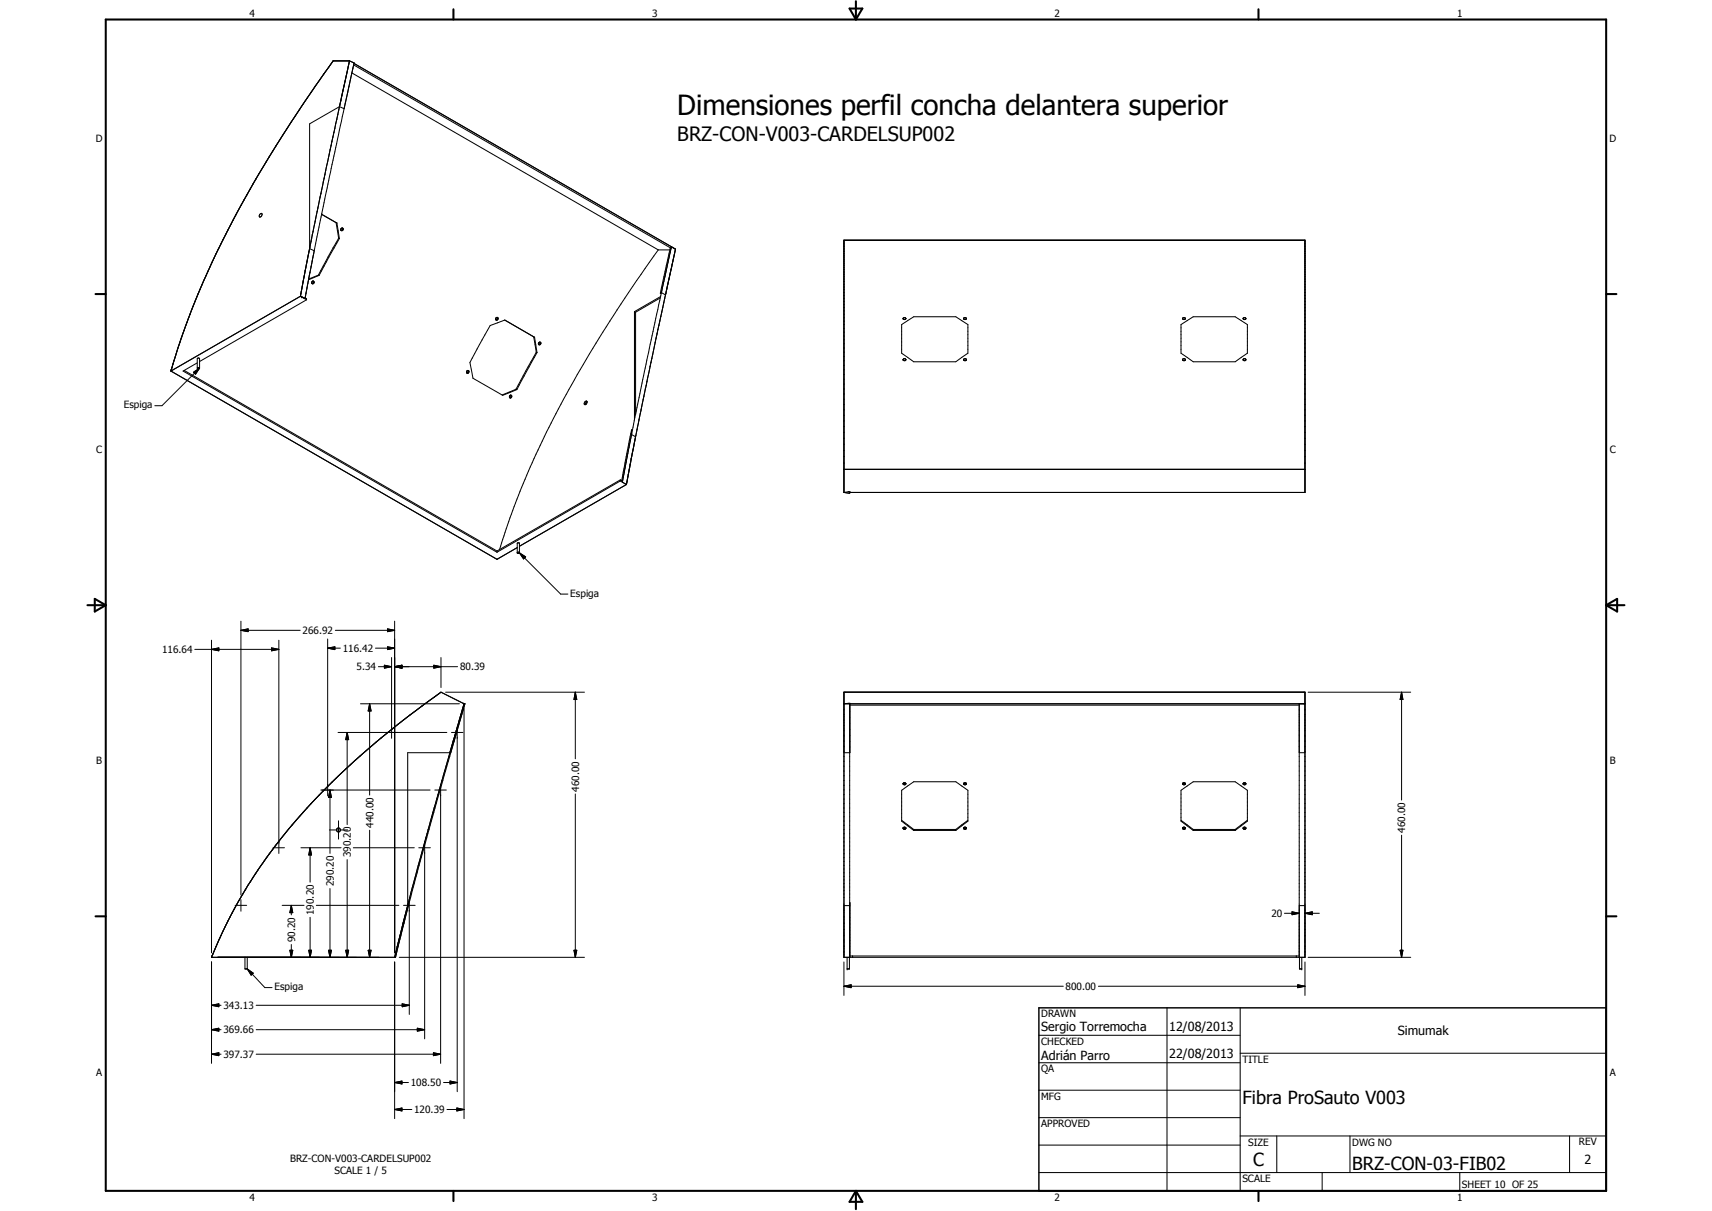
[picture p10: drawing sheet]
<svg xmlns="http://www.w3.org/2000/svg" width="594mm" height="420mm" viewBox="0 0 594 420" stroke-linecap="round" stroke-linejoin="round" font-family="sans-serif">
<g fill="none" stroke="#000" stroke-width=".35">
<path d="M107.9 32l-13.2 20.4-8.9 14.9M109.4 29.9l-1.5 2.2M109.4 29.9l-7.1 10.6M115.6 21.1h5.7M115.6 21.1l-4.7 6.7M115.6 21.1l-6.2 8.8M117.8 37l-10.4 6v43.3M118.6 33.2l-11.9 56.8M118.6 33.2l-.8 3.8M121.3 21.1l-2.7 12.1M121.3 21.1l1.6 .7M121.5 27.9l-2.1 9.8-1.6-.7"/>
<path d="M122 26l-9.1 41.8-7 35.7M122.1 25.3l106.3 61.4M122.7 22.5l110.1 63.6M122.8 22l111.6 64.4M122.9 21.8l-1.2 5.3M122.9 21.8l-.8 3.6M91.2 58.1l-4.3 7.4M95.8 50.6l-3.6 5.8M101 42.4l-5.1 8M80.1 77.9l-1.9 3.6M81.9 74.4l-2.8 5.4M84.7 69.4l-2 3.5"/>
<path d="M85.7 67.6l-4.9 8.8M86.7 65.8l-1.9 3.3M90.1 74.4l.3-.2a.36 .36 0 0 1 .5 0 .36 .36 0 0 1-.1 .5l-.7 .6zM111.6 74.4l5 2.9M111.6 74.3l5.3 3.1M116.6 77.3l.3 .1M116.6 77.3l.9 5.3M116.9 77.4l.9 5.4M118.5 79.2h.1M118.7 79.1l.1 .5-.4 .3M71.4 95.9l-3.3 7.5M72.2 94a254.7 254.7 0 0 0-11.8 31.1"/>
<path d="M74.4 89.3l-2.4 5.1M77.4 83.2l-2.4 4.9M78.4 81.2l-5.6 11.6M105.1 98l-.8 4.8M105.9 93.9l-.7 3.7M106.3 91.9l-2 10.9M107.4 86.3l1.6 .7-3.1 16.5M107.4 86.3l-1.1 5.6M108.2 98.1v.1M108.5 97.5h.1M108.6 97.5l.1 .5-.5 .3M109 97.8v.1"/>
<path d="M110.5 95.5h.2M110.5 95.5l-3.4 1.3M110.7 95.5l-3.6 1.6M117.5 82.6l.3 .2M117.5 82.6l-7 12.9M117.8 82.8l-7.1 12.7M118.4 80h.1M228.4 86.7a429 429 0 0 0-43.7 73.8 249.5 249.5 0 0 0-11.4 30.2M228.4 86.7h4M230.3 97.7l-9.8 46.1M230.3 97.7l-.8 3.8M231.8 90.9l-1.5 6.8"/>
<path d="M232.1 96.9l-10.2 47.7-4.5 23.5M232.8 86.1h-.2l-3.5 15.6M233 85.6l-2.7 12.1M233 85.6l-.9 4.1M233 85.6l-.2 .5M233 85.6l1.4 .8M234.4 86.4l-3.5 15.9-1.4-.8M234.4 86.4l-2.2 10.2M292.9 83.4h159.9M65 111.5l-2.4 6.7-2.8 8.8M65.9 109.1l-.5 1.4M67.7 104.4l-1.7 4.3"/>
<path d="M104.3 102.8l1.6 .7M104.3 102.8l.3 .2M104.3 102.8l-45 25.9M104.6 103l1.3 .5M104.6 103l1.8 1M105.9 103.3l.5 .3v.4M106.4 104l-37.1 21.4M172.1 111h.4M172.5 110.1a.49 .49 0 0 1 .4 .5 .49 .49 0 0 1-.5 .5M172.5 110.1l-.5 .4 .1 .5M172.5 110.1v.6l-.4 .3M185.5 117l-10.4-6-5 1.9-7 12.9 1 5.4 10.3 6 5-2"/>
<path d="M185.5 117l.8 5.3M185.5 117l-.3-.1 .9 5.3M187.3 118.7l.1 .5-.5 .3M187.4 118.7h.1M220.2 108.1v37.4M220.2 108.1l.3 .2M220.5 108.3v35.5M229.1 103.4l-8.6 4.9M229.1 101.7l.3 .2M229.2 102.9l-9 5.2M229.5 101.5l-.4 .2M312.9 112.6l4.2-2.7h14.6l4.2 2.7v10l-4.2 2.9h-14.6l-4.2-2.9z"/>
<path d="M314.1 110.2l-.6 .1-.1 .4M314.1 110.2v.1M314.1 110.3l.3 .1a.53 .53 0 0 1-.5 .5 .53 .53 0 0 1-.6-.3M314.1 110.8h.1M334.5 110.3l.6-.1 .3 .3a.52 .52 0 0 1-.6 .4 .52 .52 0 0 1-.5-.4zM335.3 110.4h.1M335.3 110.6v.1M409.8 112.6l4.3-2.7h14.5l4.2 2.7v10l-4.2 2.9h-14.5l-4.3-2.9zM410.5 110.3l.6-.1 .2 .2a.52 .52 0 0 1-.4 .5 .52 .52 0 0 1-.6-.4zM431.5 110.3l.6-.1 .2 .4a.51 .51 0 0 1-.5 .3 .51 .51 0 0 1-.4-.5zM432.3 110.4h.1M59.3 128.7l113.2 65.4"/>
<path d="M59.7 127.5l-.4 1.2M60 126.3l-.7 2.4M63.9 128.5l108.6 62.7M67.1 129.2l2.2-1.5-1.4 2.1zM68.4 125.9l-4.9 2.8 109 62.9M68.5 124.4h.8v3.4l-.3 .1-.6-.2zM69.3 127.7l-.6-.2-.3 .2M69.3 127.7l-13.1 13.1h-2.5M162 128.8l.2-.2a.45 .45 0 0 1 .5 .2 .45 .45 0 0 1-.2 .6 .45 .45 0 0 1-.6-.2zM162.3 128.6a.46 .46 0 0 1 .2 .5 .46 .46 0 0 1-.5 .3M176.8 137.8v.1M176.9 137.3h-.1"/>
<path d="M176.9 137.2l.3-.1 .4 .3-.4 .7-.4-.1zM177.2 138h.1M177.2 137.1a.55 .55 0 0 1-.3 .9M177.3 137.1h.1M179.1 135l.3 .2M179.1 135l-4.9 2M186.1 122.2l.2 .1M186.1 122.2l-7 12.8M186.3 122.3l-6.9 12.9M203.2 139.2l.2-.1a.64 .64 0 0 1 .2 .9 .64 .64 0 0 1-.9 .2zM203.7 139.4l-.5 .5-.1 .5M313.3 124.8l.1 .1"/>
<path d="M313.4 124.7l-.1 .1M313.4 124.6l.8-.1 .2 .4-.3 .2h-.6zM313.7 124.5h-.1M314 124.5h.1M334.4 124.7l-.1 .1M334.4 124.6l.8-.1 .2 .3-.7 .3-.4-.3zM334.7 124.5h-.1M335 124.5h.1M335.2 124.6h.1M410.4 124.7l-.1 .1M410.4 124.6l.8-.1 .1 .3-.6 .3-.4-.3zM410.7 124.5h-.1"/>
<path d="M411 124.5h.1M411.2 125v.1M431.4 124.6l.8-.1 .1 .3-.2 .3h-.6zM431.6 125.1h.1M431.7 124.5h-.1M432 124.5h.1M432.3 124.6v.1M219.2 149.1l.2 .2M219.2 149.1v1.6M219.2 150.7l1.3 .9-3.1 16.5M219.2 149.1l-3.5 17.7M219.2 150.7l-3.2 16.6"/>
<path d="M220.5 143.8l-4.5 23.5M215.3 166.9l-42.8 24.7M215.3 166.5v.4M215.3 166.5l-42.8 24.7M215.3 166.5l.7 .4v.4M215.3 166.9l.7 .4M216 167.3l1.4 .8M217.4 168.1l-37.2 21.4M292.9 170.9v-87.7h159.9v87.7h-157.9M292.9 162.9h159.9M294.4 170.6l.5 .1M294.4 170.6l-1.5 .3"/>
<path d="M294.9 170.7l-.1 .5-1.9-.3M172.5 191.2v.4M172.8 193.8l-.3 .3M179.5 188.5h.7v3.4l-.2 .1-.5-.1zM179.5 191.7l.5-.1 .2 .2M179.5 190l-7 4.1M180.2 191.8l2.2 1.4-.7 .7zM180.2 191.8l14.4 14.3h2.5M83.6 218.7l2.5-.5v1zM83.6 215.5v95M83.6 218.7h20.6M116.4 218.7h20.5"/>
<path d="M134.5 218.2l2.4 .5-2.4 .5zM136.9 215.5v115.1M67.6 225.3h29.2M73.4 225.3l2.5-.5v1zM73.4 222.1v108.5M94.2 224.8l2.6 .5-2.6 .5zM96.8 222.1v74M113.7 224.9l2.5-.5v1zM113.7 221.7v54.4M113.7 224.9h4.4M130.3 224.9h6.6M131.3 231.3h4.6"/>
<path d="M133.4 230.8l2.5 .5-2.5 .5zM134.5 224.4l2.4 .5-2.4 .5zM135.9 228.1v28.1M136.9 231.3l2.6-.5v1zM136.9 231.3h21.9M150.5 230.8l2.5 .5-2.5 .5zM153 228.1v10.4M117.3 254.1h37.8M120.5 254.1l.5 2.5h-1zM120.5 254.1v32M125.1 244.2h34.3M128.3 244.2l.5 2.5h-1z"/>
<path d="M128.3 244.2v31.6M128.7 259l-1.8 1.6M134.1 254.5l-3.7 3.1M150.8 241.8l2.2-1.6 8 4M150.8 241.8a310.9 310.9 0 0 0-29.1 23.4M150.8 241.8l-16.5 12.6M154.6 240.2h48.2M156.7 254.1h3.9M157.6 257.1l-1.2 4.1h-14.9v53M158.2 255l-1.2 3.9M158.3 253.5l-2.2 7.7M158.7 252.1v126.7"/>
<path d="M159.8 248.6l-1.3 4.3M160.1 248.6l-1.3 4.3M160.5 246.1l-.6 1.8M160.8 244l.5 .2M160.8 246.1l-.6 1.8M161 244.2h.3M161 244.2l-4.2 14.7M161 245.8v142.3M161.3 244.2l-3.7 12.9M199.6 240.2l.5 2.5h-.9zM199.6 240.2v23.1M292.9 240.2h159.9v91.9h-159.9z"/>
<path d="M294.8 244.2v87.9l.1-.4M294.9 244.2v.4M294.9 244.6v16.6h-2M294.9 244l-2 .2h159.9M294.9 244v.2M294.9 244l-.1 .2M294.9 244.6h155.9M450.8 244.2v87.9M453.9 240.2h35.6M486.4 240.2l.4 2.5h-.9zM486.4 240.2v37.4M108.1 278.7l-2.7 2.9"/>
<path d="M109.5 277.2l-1.6 1.7M111.3 274.1h38M114.5 274.1l.5 2.5h-1zM114.5 274.1v22M115.2 271.4l-3.1 3M120.1 266.7l-10.8 10.7M126.7 260.7l-10 9.2M150.9 274.1h4M152.9 272.2v96.7M156.2 260.6l-13.4 48.4-5.9 23.1 4.6-17.9M156.5 260.6l-11.4 40.9-7.9 30.6M199.6 275.5v56.6"/>
<path d="M313.4 271.8l-.1 .1M314.1 271.6l-.7 .2M314.1 271.6v.1M314.1 271.7l.3 .3a.51 .51 0 0 1-.6 .3 .51 .51 0 0 1-.4-.5M314.2 271.7l-.2 .2-.6-.1M334.4 272v.1M334.4 271.8l.3 .5 .5-.1 .1-.4M334.4 271.8l.3-.2 .6 .2M334.4 271.8h.1M335.3 271.8h.1M335.3 271.8h-.8M410.4 272v.1"/>
<path d="M410.4 271.8l.3-.2 .6 .2M410.4 271.8l.3 .5 .5-.1 .1-.4M410.4 271.8h.1M411.3 271.8h.1M411.3 271.8h-.8M431.4 271.8l.3 .5 .6-.2M431.4 271.8l.3-.2 .6 .2M431.4 271.8h.9M432.3 271.8h.1M432.3 272v.1M432.3 271.8v.2M450.8 261.2h2"/>
<path d="M92.4 297.7l-5.6 8.4M93.7 296l-7.8 11.4M94.7 294.6l-1.3 1.7M94.7 294.1h4M95.8 293.1l-1.3 1.8M99 289.1l-2.3 2.9M100.4 287.4l-1.2 1.4M102.8 284.5l-7.3 9M104.1 283.1l-2.8 3.2M104.4 294.1h14M106.5 280.4l-2.6 2.9M107.6 294.1l.5 2.5h-1z"/>
<path d="M107.6 294.1v12M114.3 288h6.3M117.5 284.8v6.3M120.5 298.2v33.9M122.6 294.1h21.2M128.3 288v44.1M145.3 294.1h4M147.4 292.1v68.3M312.9 284.6l4.2 3.2M313.3 287.4h.1M313.4 287.2l-.1 .2M313.4 287.3h-.1"/>
<path d="M313.4 287.5l.1 .1M314.1 287l-.7 .2M314.1 287v.1M314.1 287.1l.3 .3-.3 .3-.7-.3M314.2 287.1a.46 .46 0 0 1-.4 .3 .46 .46 0 0 1-.4-.2M317.1 288.1l-4.2-3.2v-10.7l4.2-3h14.6l4.2 3v10.7l-4.2 3.2M317.1 288.1h14.6M317.1 287.8h14.6M317.1 287.8v.3M331.7 287.8v.3M334.3 287.4h.1M334.4 287.2l.3 .2 .6-.2"/>
<path d="M335.3 287.2a.53 .53 0 0 0-.5-.2 .53 .53 0 0 0-.5 .4M335.3 287.2l-.2 .5-.7-.3M335.9 284.6l-4.2 3.2M409.8 284.6l4.3 3.2M410.3 287.4h.1M410.4 287.2l.3 .2 .6-.2M411.3 287.2a.53 .53 0 0 0-.6-.2 .53 .53 0 0 0-.4 .4M411.3 287.2l-.2 .5-.7-.3M414.1 288.1l-4.3-3.2v-10.7l4.3-3h14.5l4.2 3v10.7l-4.2 3.2M414.1 288.1h14.5M414.1 287.8h14.5M414.1 287.8v.3"/>
<path d="M428.6 287.8v.3M431.4 287.2l.3 .2 .6-.2M431.6 287.7h.1M432.3 287.4v.1M432.8 284.6l-4.2 3.2M486.4 289.8v42.3M80.8 316.4l-2.1 3.9M81.6 314.1h4M82 314.2l-.8 1.3M83.5 311.5l-5.4 10.1M83.6 312.1v4M85.3 308.4l-1.6 2.7"/>
<path d="M86.1 307l-3.9 6.7M97.9 314.1h7.6M101.1 314.1l.5 2.6h-1zM101.1 314.1v3.3M107.6 318.3v13.8M109.8 314.1h28.6M114.5 308.3v23.8M140 314.1h4.1M141.5 314.2h.2l-2.1 8.3M142 312.1v39.9M294.8 313.2h.1M294.9 313.2v1h-2"/>
<path d="M294.9 313.2v18.5M445.8 316.9h5M448.3 316.4l2.5 .5-2.5 .5zM450.8 314.2h2M452.8 316.9l2.6-.5v1zM452.8 316.9h5M73.4 332.1h63.8M73.4 333.8v35.1M74.4 329.7l-1 2.4M75.2 328l-.5 1.2M76.1 325.9l-2.5 5.8h-.2v.4M76.9 324.1l-.6 1.3"/>
<path d="M77.5 322.9l-1.8 3.8M78.5 320.7l-1.2 2.6M85 332.1v4.1h.8M85.8 336.2l2.1 1.5-.7 .6zM85.8 332.1v4.1M85.8 336.2l6.1 6.4h2.5M100.6 329.7h1l-.5 2.4zM101.1 327.7v4.4M107.1 329.7h1l-.5 2.4zM114 329.7h1l-.5 2.4zM120 329.7h1l-.5 2.4zM127.8 329.7h1l-.5 2.4z"/>
<path d="M136.9 333.8v54.3M138.6 332.1h64.2M139.6 322.5l-2.4 9.6M199.2 329.7h.9l-.5 2.4zM292.9 333.8v11.6M294 332.1v4.1h.8v-4.1M294.9 331.7h155.9M295.9 331.7v.4M449.8 331.7v.4M450.9 332.1v4.1h.8v-4.1M452.8 333.8v11.6M453.9 332.1h35.6"/>
<path d="M485.9 329.7h.9l-.4 2.4zM73.4 348.8l2.5-.5v1zM73.4 357.3l2.5-.6v1.1zM73.4 348.8h3.3M73.4 357.3h3.3M88.9 348.8h53.1M88.9 357.3h58.5M139.6 348.3l2.4 .5-2.4 .5zM144.8 356.7l2.6 .6-2.6 .5zM292.9 342.2l2.5-.5v1zM292.9 342.2h76.1M360.5 359.2h69.9"/>
<path d="M381.2 342.2h71.6M405 349.7v63.5M430.4 349.7v63.5M450.3 341.7l2.5 .5-2.5 .5zM73.4 365.8l2.5-.5v1zM73.4 365.8h3.3M88.9 365.8h64M136.9 375.6l2.6-.5v1zM136.9 375.6h4.8M150.4 365.3l2.5 .5-2.5 .5zM153.9 375.6h4.8M156.2 375.1l2.5 .5-2.5 .5z"/>
<path d="M360.5 368.7h69.9M360.5 378.2h69.9M430.4 365.4h127M136.9 384.9l2.6-.5v1zM136.9 384.9h6M155.1 384.9h5.9M158.5 384.4l2.5 .5-2.5 .5zM360.5 387.8h69.9M360.5 397.3h69.9M430.4 394.1h127M443.1 394.1v12.7M468.5 394.1v12.7"/>
<path d="M544.7 394.1v12.7M360.5 406.8h196.9M458.8 406.8v6.4M506.6 406.8v6.4"/>
<circle cx="118.7" cy="79.6" r=".46"/>
<circle cx="108.6" cy="97.9" r=".44"/>
<circle cx="187.3" cy="119.2" r=".47"/>
<circle cx="117.5" cy="288" r=".71"/>
<circle cx="431.9" cy="287.4" r=".42"/>
</g>
<g fill="#000">
<circle cx="104.6" cy="103" r=".18"/>
<circle cx="294" cy="336.2" r=".18"/>
<circle cx="451.7" cy="336.2" r=".18"/>
</g>
<g fill="none" stroke="#000" stroke-width=".71">
<path d="M36.7 6.8h520.7v406.4h-520.7zM157.3 3.2v3.6M294.8 3h4.4l-2.2 3.8zM297 .4v6.4M436.7 3.2v3.6M33.1 102h3.6M557.4 102h3.5M30.3 210h6.4M32.9 207.8l3.8 2.2-3.8 2.2zM557.4 210h6.3M557.4 210l3.8-2.2v4.4zM33.1 317.9h3.6"/>
<path d="M557.4 317.9h3.5M157.3 413.2v3.5M297 413.2v6.3M297 413.2l2.2 3.8h-4.4zM436.7 413.2v3.5"/>
</g>
<path d="M360.5 349.7h196.9v63.5h-196.9z" fill="none" stroke="#000" stroke-width=".51"/>
<g fill="#000">
<path d="M67.1 129.2l2.2-1.5-1.4 2.1zM180.2 191.8l2.2 1.4-.7 .7zM83.6 218.7l2.5-.5v1zM134.5 218.2l2.4 .5-2.4 .5zM73.4 225.3l2.5-.5v1zM94.2 224.8l2.6 .5-2.6 .5zM113.7 224.9l2.5-.5v1zM133.4 230.8l2.5 .5-2.5 .5zM134.5 224.4l2.4 .5-2.4 .5zM136.9 231.3l2.6-.5v1zM150.5 230.8l2.5 .5-2.5 .5zM120.5 254.1l.5 2.5h-1z"/>
<path d="M128.3 244.2l.5 2.5h-1zM199.6 240.2l.5 2.5h-.9zM486.4 240.2l.4 2.5h-.9zM114.5 274.1l.5 2.5h-1zM107.6 294.1l.5 2.5h-1zM101.1 314.1l.5 2.6h-1zM448.3 316.4l2.5 .5-2.5 .5zM452.8 316.9l2.6-.5v1zM85.8 336.2l2.1 1.5-.7 .6zM100.6 329.7h1l-.5 2.4zM107.1 329.7h1l-.5 2.4zM114 329.7h1l-.5 2.4z"/>
<path d="M120 329.7h1l-.5 2.4zM127.8 329.7h1l-.5 2.4zM199.2 329.7h.9l-.5 2.4zM485.9 329.7h.9l-.4 2.4zM73.4 348.8l2.5-.5v1zM73.4 357.3l2.5-.6v1.1zM139.6 348.3l2.4 .5-2.4 .5zM144.8 356.7l2.6 .6-2.6 .5zM292.9 342.2l2.5-.5v1zM450.3 341.7l2.5 .5-2.5 .5zM73.4 365.8l2.5-.5v1zM136.9 375.6l2.6-.5v1z"/>
<path d="M150.4 365.3l2.5 .5-2.5 .5zM156.2 375.1l2.5 .5-2.5 .5zM136.9 384.9l2.6-.5v1zM158.5 384.4l2.5 .5-2.5 .5z"/>
</g>
<text font-size="9.6" x="235" y="40">Dimensiones perfil concha delantera superior</text>
<text font-size="6.9" x="235" y="49">BRZ-CON-V003-CARDELSUP002</text>
<g font-size="6.3">
<text x="431.1" y="383.2">Fibra ProSauto V003</text>
<text x="434.8" y="404.7">C</text>
<text x="469.2" y="406">BRZ-CON-03-FIB02</text>
</g>
<g font-size="4.4">
<text x="361.3" y="357.5">Sergio Torremocha</text>
<text x="405.7" y="357.7">12/08/2013</text>
<text x="485" y="359.2">Simumak</text>
<text x="361.3" y="367.9">Adrián Parro</text>
<text x="405.7" y="367.2">22/08/2013</text>
<text x="549.8" y="404">2</text>
</g>
<g font-size="3.5">
<text x="86.6" y="5.8">4</text>
<text x="226.3" y="5.8">3</text>
<text x="365.9" y="5.8">2</text>
<text x="505.6" y="5.8">1</text>
<text x="33.3" y="49.4">D</text>
<text x="558.5" y="49.4">D</text>
<text x="42.9" y="141.7">Espiga</text>
<text x="33.4" y="157.3">C</text>
<text x="558.6" y="157.3">C</text>
<text x="197.9" y="207.1">Espiga</text>
<text x="105" y="219.9">266.92</text>
<text x="56.3" y="226.6">116.64</text>
<text x="118.9" y="226.1">116.42</text>
<text x="123.7" y="232.6">5.34</text>
<text x="159.6" y="232.6">80.39</text>
<text x="33.4" y="265.2">B</text>
<text x="558.6" y="265.2">B</text>
<text x="200.9" y="274.7" transform="rotate(-90 200.9 274.7)">460.00</text>
<text x="129.6" y="287.2" transform="rotate(-90 129.6 287.2)">440.00</text>
<text x="487.6" y="289" transform="rotate(-90 487.6 289)">460.00</text>
<text x="121.8" y="297.5" transform="rotate(-90 121.8 297.5)">390.20</text>
<text x="115.8" y="307.5" transform="rotate(-90 115.8 307.5)">290.20</text>
<text x="108.9" y="317.5" transform="rotate(-90 108.9 317.5)">190.20</text>
<text x="441.2" y="318.1">20</text>
<text x="102.4" y="326.9" transform="rotate(-90 102.4 326.9)">90.20</text>
<text x="95.2" y="343.6">Espiga</text>
<text x="369.8" y="343.5">800.00</text>
<text x="77.5" y="350.1">343.13</text>
<text x="361.3" y="353">DRAWN</text>
<text x="77.5" y="358.5">369.66</text>
<text x="361.3" y="362.5">CHECKED</text>
<text x="77.5" y="367.1">397.37</text>
<text x="431.1" y="368.7">TITLE</text>
<text x="33.4" y="373.2">A</text>
<text x="142.5" y="376.9">108.50</text>
<text x="361.3" y="372.1">QA</text>
<text x="558.6" y="373.2">A</text>
<text x="361.3" y="381.6">MFG</text>
<text x="143.7" y="386.2">120.39</text>
<text x="361.3" y="391.1">APPROVED</text>
<text x="433.1" y="397.5">SIZE</text>
<text x="469.2" y="397.5">DWG NO</text>
<text x="547.9" y="397.4">REV</text>
<text x="100.7" y="403">BRZ-CON-V003-CARDELSUP002</text>
<text x="116" y="407.2">SCALE 1 / 5</text>
<text x="431.1" y="410.2">SCALE</text>
<text x="507.3" y="412.3">SHEET 10 OF 25</text>
<text x="86.6" y="416.7">4</text>
<text x="226.3" y="416.7">3</text>
<text x="365.9" y="416.7">2</text>
<text x="505.6" y="416.7">1</text>
</g>
</svg>
